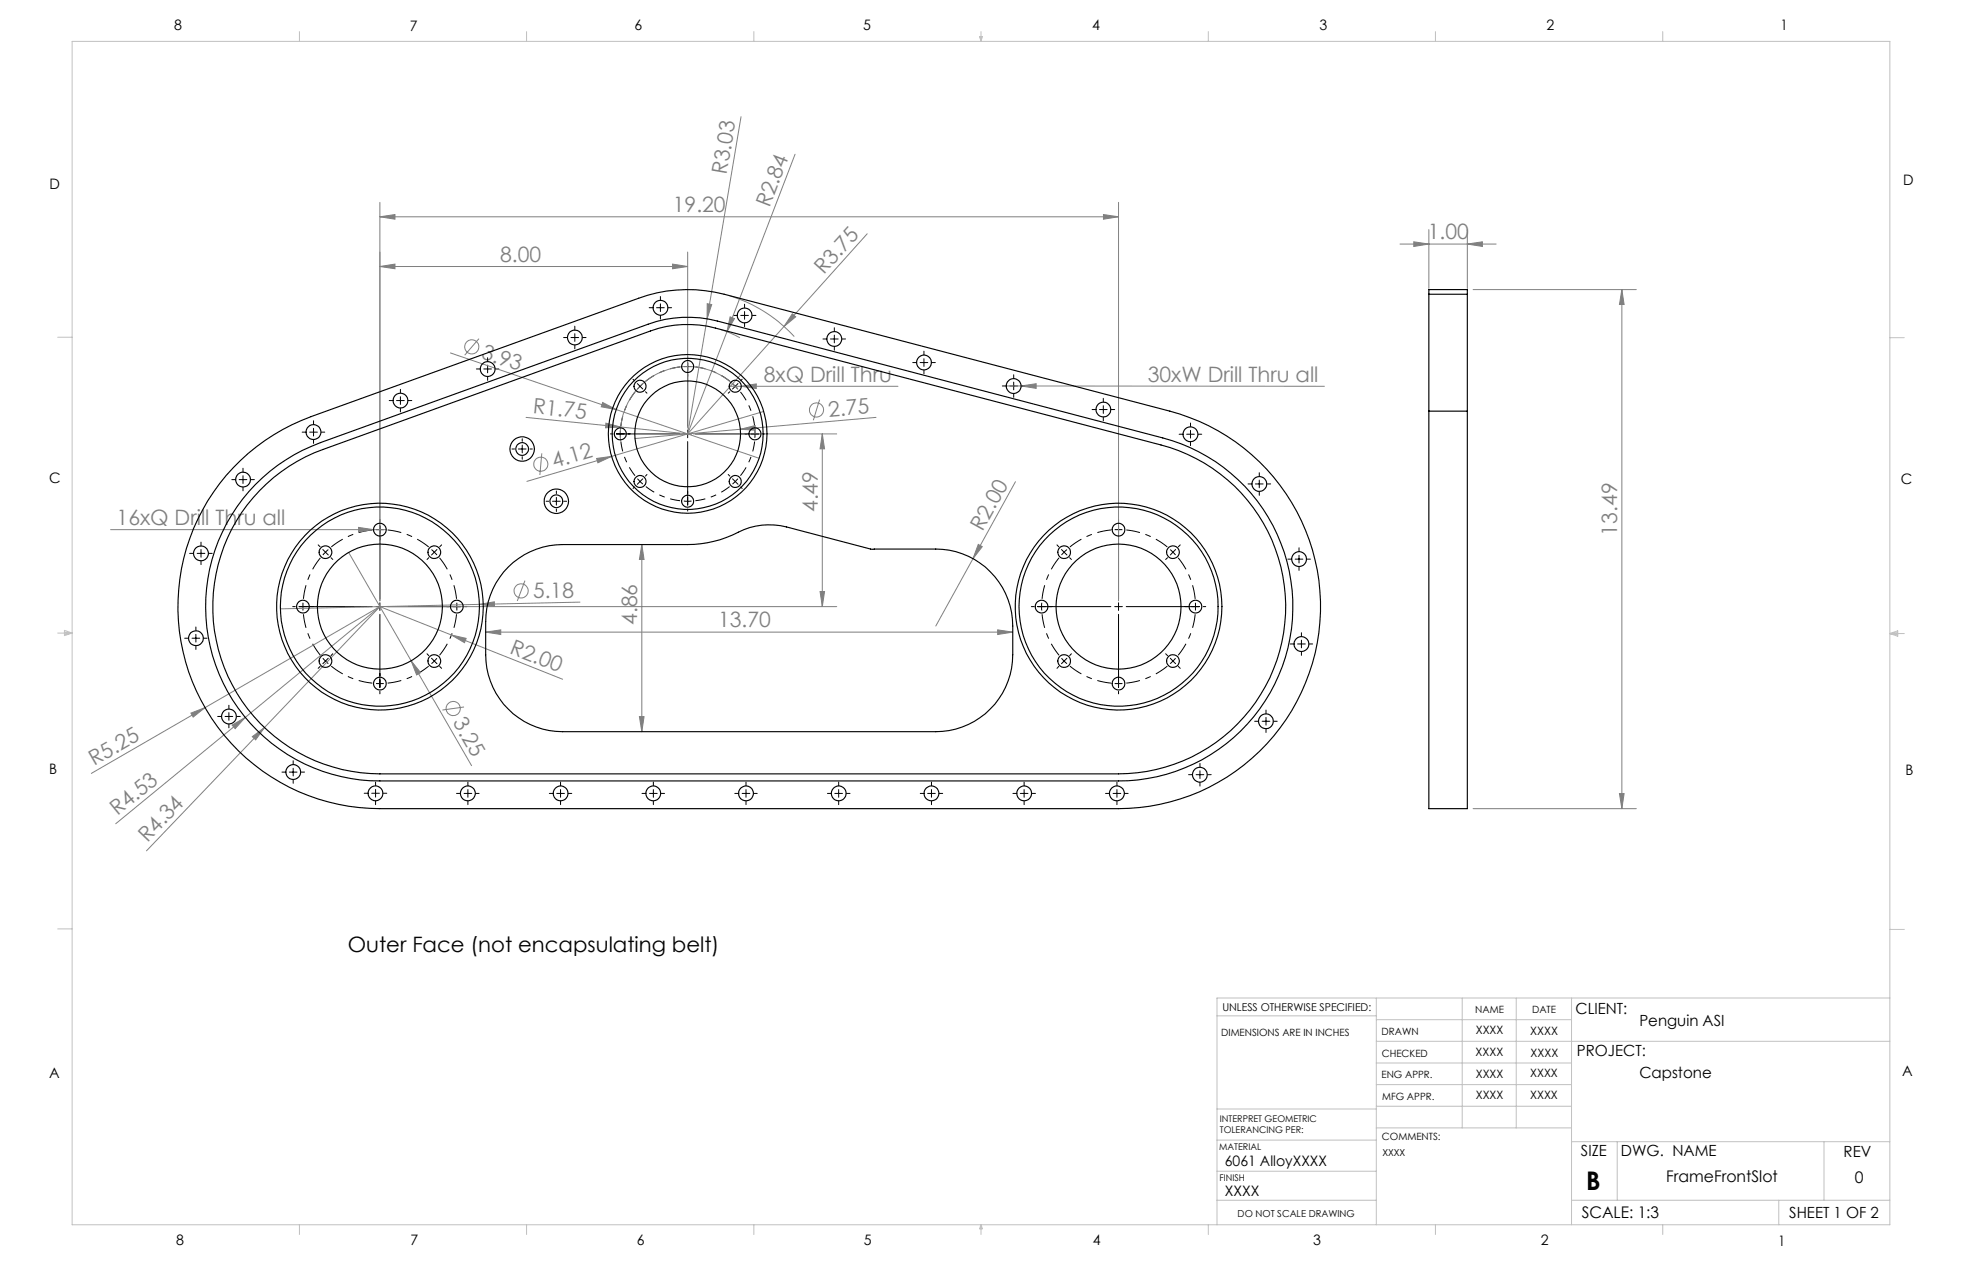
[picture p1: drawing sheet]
<svg xmlns="http://www.w3.org/2000/svg" width="432mm" height="279mm" viewBox="0 0 432 279" stroke-linecap="round" stroke-linejoin="round" font-family="sans-serif">
<g fill="none" stroke="#808080" stroke-width=".22">
<path d="M163.1 25.7l-7.5 44.5M175 33.9l-15 39.1M83.6 58.6l3.3-.5v1zM83.6 47.7l3.3-.5v1zM83.6 44.5v87.7M83.6 58.6h67.7M83.6 47.7h162.6M148 58.1l3.3 .5-3.3 .5zM151.3 55.5v38.7M190.9 51.4l-18.4 20.4M242.9 47.2l3.3 .5-3.3 .5zM246.2 44.5v87.7"/>
<path d="M308.1 53.7h21.2M311.2 53.2l3.3 .5-3.3 .5zM314.5 50.5v13M322.9 53.7l3.3-.5v1zM322.9 50.5v13M99.1 77.6l68 23.2M105.4 74.5l-3.1 3.6M155.6 70.2l-4.3 25.3M155.6 66.8l1 .2-1 3.2zM158.7 72.5l2.1 .8 2 1M160 73l-8.7 22.5M160.6 65.1a32 32 0 0 1 14.2 8.9"/>
<path d="M160.7 69.7l.9 .4-1.6 2.9zM172.5 71.8l-21.2 23.7M174.4 69l.7 .7-2.6 2.1zM324.2 63.7h35.9M356.9 63.7l.5 3.3h-1zM356.9 63.7v114.2M115.8 91.8l20.8 2.1M119.2 99.7l-.4 4.8M132.6 88.5l3 1.6-3.3-.6zM133.3 93.1l3.3 .8-3.3 .2zM136.6 93.9l14.7 1.6M152.6 95.5h31.5"/>
<path d="M160.5 85h37.1M162.4 85.7a14.8 14.8 0 0 0-17.1-3.8 14.8 14.8 0 0 0-8.7 15.2M162.9 94.4l3.3-.8 .1 1.1zM162.9 94.4l-23.2 2.1M163.1 85l3.3-.5v1zM168.1 90.5l-52.1 15.4M180.4 87.9l-1.4 4.6M181 95.5l.5 3.2h-1zM181 95.5v38M192.8 91.8l-29.9 2.6M221.4 84.9h3.3M224.7 84.9l3.3-.5v1z"/>
<path d="M224.7 84.9l66.8 .1M24.3 116.5h60.7M78.9 116l3.3 .5-3.3 .5zM131.3 100.9l3.3-.5-3 1.4zM141.3 119.8l.4 3.3h-1zM141.3 119.8v41.2M215.3 119.8l.9 .5-2.1 2.6zM223.5 106l-17.5 31.7M76.7 121.5l27.1 47M83.6 133.5l-38.5 22.2M83.6 133.5l-29.6 24.3M83.6 133.5l-25.4 26.6"/>
<path d="M83.6 133.5l15.7 6.2M84.9 133.5h99.2M99.3 139.7l3.3 .7-.4 1zM99.3 139.7l24.5 9.7M105.5 133l3.3-.6v1zM105.5 133l-43.8 .9M106.9 139.1l3.3-.5v1zM106.9 139.1h116M115.5 127.7l-1.7 4.5M127.6 132.5l-22.1 .5M180.5 130.1h1l-.5 3.4zM219.6 138.6l3.3 .5-3.3 .5z"/>
<path d="M42 156.9l3.1-1.2-2.6 2.1zM45.1 155.7l-25 14.4M51.1 159.5l2.9-1.7-2.2 2.5zM54 157.8l-28.5 23.4M90.5 145.4l2.1 2.6-.9 .5zM102.1 155.5l-4.7 .7M140.7 157.7h1l-.4 3.3zM55.5 162.1l2.7-2-1.9 2.7zM58.2 160.1l-26 27.1M324.2 177.9h35.9M356.4 174.6h1l-.5 3.3z"/>
<circle cx="103.8" cy="76.3" r="1.56"/>
<circle cx="179.7" cy="90.2" r="1.56"/>
<circle cx="119" cy="102.1" r="1.56"/>
<circle cx="114.7" cy="130" r="1.56"/>
<circle cx="99.7" cy="155.9" r="1.56"/>
</g>
<g fill="none" stroke="#000" stroke-width=".22" stroke-dasharray="15.2 1.3 1.3 1.3" stroke-dashoffset="12.2" stroke-linecap="butt">
<path d="M81.9 116.6a16.9 16.9 0 0 0-9 3.7M244.5 116.6a16.9 16.9 0 0 0-9 3.7M66.8 135.1a16.9 16.9 0 0 0 3.7 9.1M70.5 122.7a16.9 16.9 0 0 0-3.7 9M94.3 120.3a16.9 16.9 0 0 0-9-3.7M100.5 131.7a16.9 16.9 0 0 0-3.8-9M229.3 135.1a16.9 16.9 0 0 0 3.8 9.1M233.1 122.7a16.9 16.9 0 0 0-3.8 9M256.9 120.3a16.9 16.9 0 0 0-9-3.7M263 131.7a16.9 16.9 0 0 0-3.7-9M72.9 146.5a16.9 16.9 0 0 0 9 3.8M85.3 150.3a16.9 16.9 0 0 0 9-3.8"/>
<path d="M96.7 144.2a16.9 16.9 0 0 0 3.8-9.1M235.5 146.5a16.9 16.9 0 0 0 9 3.8M247.9 150.3a16.9 16.9 0 0 0 9-3.8M259.3 144.2a16.9 16.9 0 0 0 3.7-9.1"/>
</g>
<path d="M136.6 97.1l.5 2.2 .7 2.1 1 1.9 1 1.4M139.8 86.2l-1.3 1.8-.9 2-.5 1.6-.5 2.1M149.7 80.7l-1.7 .3-2.1 .6-1.9 1-1.9 1.2M160.6 83.8l-1.4-.9-1.9-1-2.1-.8-2.2-.4M166.1 93.7l-.3-1.6-.6-2.1-1-2-1.2-1.8M142.1 107l1.4 1 1.9 1 2.1 .7 2.2 .5M153 110.2l1.7-.3 2.1-.7 2-.9 1.8-1.3M163 104.7l.9-1.4 1-1.9 .8-2.1 .4-2.2" fill="none" stroke="#000" stroke-width=".22" stroke-dasharray="15.2 1.3 1.3 1.3" stroke-dashoffset="13" stroke-linecap="butt"/>
<g fill="none" stroke="#000" stroke-width=".22">
<path d="M107.3 78.7v.8M124 74.3h.8M125.7 74.3h1.7M126.5 71.8v.8M126.5 73.4v1.7M126.5 76v.7M128.2 74.3h.8M142.9 67.7h.8M144.5 67.7h1.7M145.3 65.2v.8M145.3 66.9v1.6M145.3 69.4v.8"/>
<path d="M147 67.7h.8M151.3 78.5v.5M151.3 79.8v14M161.4 69.4h.8M163 69.4h1.7M163.9 66.9v.8M163.9 68.5v1.7M163.9 71.1v.8M165.6 69.4h.8M181.1 74.6h.8M182.8 74.6h1.7M183.6 72.1v.8"/>
<path d="M183.6 73.7v1.7M183.6 76.3v.7M185.3 74.6h.8M200.9 79.8h.7M202.5 79.8h1.7M203.3 77.3v.8M203.3 78.9v1.7M205 79.8h.8M66.5 95.1h.8M68.2 95.1h1.6M69 92.6v.8M69 94.2v1.7"/>
<path d="M69 96.8v.7M70.7 95.1h.8M85.7 88.1h.7M87.3 88.1h1.7M88.1 85.7v.7M88.1 87.3v1.7M88.1 89.8v.8M89.8 88.1h.8M104.8 81.2h.8M106.5 81.2h1.7M107.3 80.3v1.7M107.3 82.9v.8"/>
<path d="M109 81.2h.8M112.7 98.8h.5M114.1 98.8h1.7M114.9 96.5v.6M114.9 97.9v1.7M116.6 98.8h.6M134.3 95.5h.5M135.7 95.5h13.9M136.6 94.6v1.7M139.3 83.4l.4 .4M140.3 84.4l1.2 1.2M141.5 84.4l-1.2 1.2"/>
<path d="M142.1 86.2l.3 .3M150.5 80.7h1.7M150.5 95.5h1.7M151.3 94.6v1.7M151.3 97.2v13.9M153 95.5h14M160.6 86.2l-.3 .3M161.2 84.4l1.2 1.2M162.4 84.4l-1.2 1.2M163.3 83.4l-.3 .4M166.1 94.6v1.7M167.9 95.5h.4"/>
<path d="M203.3 81.5v.7M220.6 84.9h.8M222.2 84.9h1.7M223.1 82.4v.8M223.1 84.1v1.7M223.1 86.6v.8M224.8 84.9h.8M240.3 90.1h.8M242 90.1h1.7M242.8 87.6v.8M242.8 89.3v1.6M242.8 91.8v.8"/>
<path d="M244.5 90.1h.8M259.5 95.5h.8M261.2 95.5h1.7M262 93.1v.7M262 94.7v1.7M262 97.2v.8M263.7 95.5h.8M44.2 119.3v.8M51 105.5h.8M52.6 105.5h1.7M53.5 103v.8M53.5 104.7v1.7"/>
<path d="M53.5 107.2v.8M55.2 105.5h.8M70 119.9l.4 .4M82.8 116.6h1.7M83.6 114.3v.5M83.6 115.7v16.1M97.2 119.9l-.4 .4M114.9 100.5v.5M120.2 110.3h.6M121.6 110.3h1.7M122.4 108v.6M122.4 109.4v1.7"/>
<path d="M122.4 112v.5M124.1 110.3h.6M139.7 107.1l-.4 .4M140.3 105.3l1.2 1.2M141.5 105.3l-1.2 1.2M142.4 104.4l-.3 .3M150.5 110.2h1.7M151.3 112v.4M160.3 104.4l.3 .3M161.2 105.3l1.2 1.2M162.4 105.3l-1.2 1.2M163 107.1l.3 .4"/>
<path d="M232.6 119.9l.4 .4M245.3 116.6h1.7M246.2 114.3v.5M246.2 115.7v16.1M259.8 119.9l-.5 .4M274.7 106.5h.7M276.3 106.5h1.7M277.1 104v.8M277.1 105.6v1.7M277.1 108.2v.8M278.8 106.5h.8M41.7 121.7h.8"/>
<path d="M43.1 137.9v.8M43.1 139.6v1.7M43.4 121.7h1.7M44.2 120.9v1.7M44.2 123.4v.8M45.9 121.7h.8M64.4 133.5h.6M65.8 133.5h16.1M66.7 132.6v1.7M71 120.9l1.2 1.2M72.2 120.9l-1.2 1.2M72.8 122.7l.4 .4"/>
<path d="M82.8 133.5h1.7M83.6 132.6v1.7M83.6 135.1v16.1M85.3 133.5h16.1M94.4 122.7l-.4 .4M95 120.9l1.2 1.2M96.2 120.9l-1.2 1.2M100.5 132.6v1.7M102.2 133.5h.6M227 133.5h.5M228.4 133.5h16.1M229.3 132.6v1.7"/>
<path d="M233.6 120.9l1.2 1.2M234.8 120.9l-1.2 1.2M235.4 122.7l.4 .4M245.3 133.5h1.7M246.2 132.6v1.7M246.2 135.1v16.1M247.9 133.5h16M257 122.7l-.5 .4M257.5 120.9l.6 .6M258.1 121.5l.6 .6M258.1 121.5l-.5 .6M258.7 120.9l-.6 .6"/>
<path d="M263.1 132.6v1.7M264.8 133.5h.6M283.4 123h.8M285 123h1.7M285.9 120.5v.8M285.9 122.2v1.7M285.9 124.7v.8M286.4 139.2v.8M287.6 123h.8M40.6 140.4h.8M42.3 140.4h1.7M43.1 142.1v.8"/>
<path d="M44.8 140.4h.8M47.9 157.6h.8M49.5 157.6h1.7M50.4 155.2v.7M50.4 156.8v1.7M50.4 159.3v.8M52.1 157.6h.8M70.4 146.6l-.4 .4M71 144.8l1.2 1.2M72.2 144.8l-1.2 1.2M73.2 143.8l-.4 .5M82.8 150.4h1.7"/>
<path d="M83.6 152.1v.5M94 143.8l.4 .5M95 144.8l1.2 1.2M96.2 144.8l-1.2 1.2M96.8 146.6l.4 .4M233 146.6l-.4 .4M233.6 144.8l1.2 1.2M234.8 144.8l-1.2 1.2M235.8 143.8l-.4 .5M245.3 150.4h1.7M246.2 152.1v.5M256.5 143.8l.5 .5"/>
<path d="M257.6 144.8l.5 .6M258.1 145.4l-.6 .6M258.1 145.4l.6 .6M258.7 144.8l-.6 .6M259.3 146.6l.5 .4M276.1 158.7h.8M277.8 158.7h1.7M278.6 156.2v.8M278.6 157.8v1.7M280.3 158.7h.8M284 141.7h.7M285.6 141.7h1.7"/>
<path d="M286.4 140.8v1.7M286.4 143.4v.8M288.1 141.7h.8M62.1 169.9h.7M63.7 169.9h1.7M64.5 167.4v.8M64.5 169v1.7M64.5 171.6v.7M66.2 169.9h.8M80.2 174.5h.8M81.8 174.5h1.7M82.7 172v.8"/>
<path d="M82.7 173.7v1.7M82.7 176.2v.8M84.3 174.5h.8M100.5 174.6h.8M102.1 174.6h1.7M103 172v.9M103 173.7v1.7M103 176.2v.8M104.7 174.6h.7M120.9 174.6h.8M122.5 174.6h1.7M123.4 172v.9"/>
<path d="M123.4 173.7v1.7M123.4 176.2v.8M125.1 174.6h.7M141.3 174.6h.8M142.9 174.6h1.7M143.8 172v.9M143.8 173.7v1.7M143.8 176.2v.8M145.5 174.6h.8M161.7 174.6h.8M163.3 174.6h1.7M164.2 172v.9"/>
<path d="M164.2 173.7v1.7M164.2 176.2v.8M165.9 174.6h.8M182.1 174.6h.8M183.7 174.6h1.7M184.6 172v.9M184.6 173.7v1.7M184.6 176.2v.8M186.3 174.6h.8M202.5 174.6h.8M204.2 174.6h1.6M205 172v.9"/>
<path d="M205 173.7v1.7M205 176.2v.8M206.7 174.6h.8M222.9 174.6h.8M224.5 174.6h1.7M225.4 172v.9M225.4 173.7v1.7M225.4 176.2v.8M227.1 174.6h.8M243.3 174.6h.8M245 174.6h1.7M245.8 172v.9"/>
<path d="M245.8 173.7v1.7M245.8 176.2v.8M247.5 174.6h.8M261.6 170.4h.8M263.2 170.4h1.7M264.1 168v.7M264.1 169.6v1.7M264.1 172.1v.8M265.8 170.4h.8M278.6 160.4v.7"/>
</g>
<g fill="none" stroke="#c0c0c0" stroke-width=".22">
<path d="M15.9 9.1h400v260.4h-400zM65.9 6.9v2.2M115.9 6.9v2.2M165.9 6.9v2.2M215.6 8h.6l-.3 1.1zM215.7 8l.2 1.1M215.9 6.9v2.2M216 8l-.1 1.1M265.9 6.9v2.2M315.9 6.9v2.2M365.9 6.9v2.2M12.7 74.2h3.2"/>
<path d="M415.9 74.3h3.2M12.7 139.3h3.2M14.2 139.1l1.7 .2M14.2 138.7l1.7 .6-1.7 .5zM15.9 139.3l-1.7 .3M415.9 139.4h3.2M415.9 139.4l1.8-.6v1.2zM415.9 139.4l1.8 .3M417.7 139.2l-1.8 .2M12.7 204.4h3.2M302.9 219.6v49.9M321.8 219.6v28.5"/>
<path d="M333.7 219.6v28.5M345.9 219.6v49.9M415.9 204.5h3.2M415.9 219.6h-148.1v49.9M267.8 223.5h35.1M302.9 229.1h113M302.9 233.9h43M302.9 224.3h43M302.9 238.6h43M267.8 257.7h35.1M267.8 250.8h35.1M267.8 244h35.1"/>
<path d="M302.9 248.1h43M302.9 243.4h43M345.9 251.2h70M355.9 251.2v12.9M401.4 251.2v12.9M65.9 269.5v2.1M115.9 269.5v2.1M165.9 269.5v2.1M215.9 269.5v2.1M215.9 269.5l.3 .8h-.6zM265.9 269.5v2.1M267.8 264.1h35.1"/>
<path d="M315.9 269.5v2.1M345.9 264.1h70M365.9 269.5v2.1M391.5 264.1v5.4"/>
</g>
<g fill="#808080">
<path d="M132.6 88.5l3 1.6-3.3-.6z"/>
<path d="M133.4 93.1l3.2 .8-3.3 .2z"/>
<path d="M78.9 116l3.3 .5-3.3 .5z"/>
<path d="M105.5 133l3.3-.6v1z"/>
<path d="M162.9 94.4l3.3-.8 .1 1.1z"/>
<path d="M131.3 100.9l3.3-.5-3 1.4z"/>
<path d="M42 156.9l3.1-1.2-2.6 2.1z"/>
<path d="M51.1 159.5l2.9-1.7-2.2 2.5z"/>
<path d="M55.5 162.1l2.7-2-1.9 2.7z"/>
<path d="M174.4 69l.7 .7-2.6 2.1z"/>
<path d="M215.3 119.8l.9 .5-2.1 2.6z"/>
<path d="M160.7 69.7l.9 .4-1.6 2.9z"/>
<path d="M155.6 66.8l1 .2-1 3.2z"/>
<path d="M90.5 145.4l2.1 2.6-.9 .5z"/>
<path d="M99.3 139.7l3.3 .7-.4 1z"/>
<path d="M224.7 84.9l3.3-.5v1z"/>
<path d="M163.1 85l3.3-.5v1z"/>
<path d="M219.6 138.6l3.3 .5-3.3 .5zM106.9 139.1l3.3-.5v1zM148 58.1l3.3 .5-3.3 .5zM83.6 58.6l3.3-.5v1z"/>
<path d="M83.6 47.7l3.3-.5v1zM242.9 47.2l3.3 .5-3.3 .5z"/>
<path d="M141.3 119.8l.4 3.3h-1zM140.7 157.7h1l-.4 3.3zM181 95.5l.5 3.2h-1zM180.5 130.1h1l-.5 3.4zM356.9 63.7l.5 3.3h-1zM356.4 174.6h1l-.5 3.3z"/>
<path d="M311.2 53.2l3.3 .5-3.3 .5zM322.9 53.7l3.3-.5v1z"/>
</g>
<g fill="none" stroke="#000" stroke-width=".25">
<path d="M314.5 64.7v-1h8.4v1M314.5 64.7h8.4M314.5 64.7v25.8M322.9 64.7v25.8M314.5 90.5v87.4h8.4v-87.4M314.5 90.5h8.4M51.3 102.9a44.6 44.6 0 0 1 17.2-11.2l72-26.1a31.9 31.9 0 0 1 18.9-.9l98.1 25.8a44.5 44.5 0 0 1 32.8 48.6 44.5 44.5 0 0 1-44.1 38.8h-162.6a44.4 44.4 0 0 1-40.8-26.9 44.4 44.4 0 0 1 8.5-48.1zM56.2 106.6a39.2 39.2 0 0 1 14.4-9.2l72-26.1a25.5 25.5 0 0 1 15.3-.7l98 25.7a38.4 38.4 0 0 1 28.3 42.1 38.4 38.4 0 0 1-38 33.4h-162.6a38.3 38.3 0 0 1-35.4-23.5 38.3 38.3 0 0 1 8-41.7zM57.2 107.9a36.4 36.4 0 0 1 13.9-9l72.1-26.1a23.9 23.9 0 0 1 14.2-.6l98.1 25.7a36.8 36.8 0 0 1 27.1 40.3 36.8 36.8 0 0 1-36.4 32.1h-162.6a36.8 36.8 0 0 1-33.9-22.5 36.8 36.8 0 0 1 7.5-39.9zM111.9 124.7a17 17 0 0 1 11.9-4.9h27.5a26.1 26.1 0 0 0 12.4-3.3 15 15 0 0 1 9.4-.6l18.6 4.9h14.3a17 17 0 0 1 16.9 16.9 33.6 33.6 0 0 1-.6 10.7 16.9 16.9 0 0 1-16.3 12.6h-82.2a17 17 0 0 1-16.9-17v-7.3a17 17 0 0 1 5-12z"/>
<circle cx="126.5" cy="74.3" r="1.64"/>
<circle cx="145.4" cy="67.7" r="1.63"/>
<circle cx="163.9" cy="69.4" r="1.63"/>
<circle cx="183.6" cy="74.6" r="1.64"/>
<circle cx="203.3" cy="79.7" r="1.63"/>
<circle cx="69" cy="95.1" r="1.64"/>
<circle cx="88.1" cy="88.1" r="1.63"/>
<circle cx="107.3" cy="81.2" r="1.63"/>
<circle cx="114.9" cy="98.8" r="1.4"/>
<circle cx="114.9" cy="98.8" r="2.7"/>
<circle cx="136.5" cy="95.4" r="1.33"/>
<circle cx="140.9" cy="85" r="1.33"/>
<circle cx="151.3" cy="80.6" r="1.33"/>
<circle cx="151.3" cy="95.5" r="16.6"/>
<circle cx="151.3" cy="95.5" r="11.6"/>
<circle cx="151.4" cy="95.5" r="17.5"/>
<circle cx="161.8" cy="85" r="1.33"/>
<circle cx="166.1" cy="95.4" r="1.33"/>
<circle cx="223.1" cy="84.9" r="1.63"/>
<circle cx="242.8" cy="90.1" r="1.64"/>
<circle cx="262" cy="95.5" r="1.63"/>
<circle cx="53.5" cy="105.5" r="1.64"/>
<circle cx="83.6" cy="116.5" r="1.41"/>
<circle cx="122.4" cy="110.3" r="2.68"/>
<circle cx="122.5" cy="110.3" r="1.41"/>
<circle cx="140.9" cy="105.9" r="1.33"/>
<circle cx="151.3" cy="110.3" r="1.33"/>
<circle cx="161.8" cy="105.9" r="1.33"/>
<circle cx="246.2" cy="116.5" r="1.41"/>
<circle cx="277.1" cy="106.5" r="1.63"/>
<circle cx="44.2" cy="121.7" r="1.64"/>
<circle cx="66.7" cy="133.5" r="1.41"/>
<circle cx="71.6" cy="121.5" r="1.4"/>
<circle cx="83.6" cy="133.5" r="13.8"/>
<circle cx="83.6" cy="133.5" r="21.9"/>
<circle cx="83.6" cy="133.5" r="22.7"/>
<circle cx="95.6" cy="121.5" r="1.4"/>
<circle cx="100.5" cy="133.5" r="1.41"/>
<circle cx="229.2" cy="133.5" r="1.41"/>
<circle cx="234.2" cy="121.5" r="1.41"/>
<circle cx="246.2" cy="133.5" r="13.8"/>
<circle cx="246.2" cy="133.5" r="21.9"/>
<circle cx="246.2" cy="133.5" r="22.7"/>
<circle cx="258.1" cy="121.5" r="1.4"/>
<circle cx="263.1" cy="133.5" r="1.41"/>
<circle cx="285.9" cy="123" r="1.64"/>
<circle cx="43.1" cy="140.4" r="1.64"/>
<circle cx="50.4" cy="157.6" r="1.63"/>
<circle cx="71.6" cy="145.4" r="1.4"/>
<circle cx="83.6" cy="150.4" r="1.41"/>
<circle cx="95.6" cy="145.4" r="1.4"/>
<circle cx="234.2" cy="145.4" r="1.41"/>
<circle cx="246.2" cy="150.4" r="1.41"/>
<circle cx="258.1" cy="145.4" r="1.4"/>
<circle cx="278.6" cy="158.7" r="1.64"/>
<circle cx="286.4" cy="141.7" r="1.63"/>
<circle cx="64.5" cy="169.8" r="1.63"/>
<circle cx="82.6" cy="174.5" r="1.63"/>
<circle cx="103" cy="174.5" r="1.64"/>
<circle cx="123.4" cy="174.5" r="1.64"/>
<circle cx="143.8" cy="174.5" r="1.64"/>
<circle cx="164.2" cy="174.5" r="1.64"/>
<circle cx="184.6" cy="174.5" r="1.64"/>
<circle cx="205" cy="174.6" r="1.64"/>
<circle cx="225.4" cy="174.5" r="1.64"/>
<circle cx="245.8" cy="174.5" r="1.64"/>
<circle cx="264.1" cy="170.4" r="1.63"/>
</g>
<text font-size="5.6" x="349.1" y="261.7">B</text>
<g font-size="4.7" fill="#808080">
<text x="159.9" y="38.5" transform="rotate(-80 159.9 38.5)">R3.03</text>
<text x="148.1" y="46.7">19.20</text>
<text x="169.3" y="45.9" transform="rotate(-69 169.3 45.9)">R2.84</text>
<text x="314.2" y="52.7">1.00</text>
<text x="110.1" y="57.6">8.00</text>
<text x="181.3" y="60.5" transform="rotate(-48 181.3 60.5)">R3.75</text>
<text x="105.7" y="78.7" transform="rotate(19 105.7 78.7)">3.93</text>
<text x="168.1" y="84">8xQ Drill Thru</text>
<text x="252.6" y="83.9">30xW Drill Thru all</text>
<text x="117.2" y="90.9" transform="rotate(6 117.2 90.9)">R1.75</text>
<text x="182.4" y="91.6" transform="rotate(-5 182.4 91.6)">2.75</text>
<text x="122" y="103" transform="rotate(-16 122 103)">4.12</text>
<text x="180" y="112.7" transform="rotate(-90 180 112.7)">4.49</text>
<text x="25.7" y="115.5">16xQ Drill Thru all</text>
<text x="216.3" y="117" transform="rotate(-61 216.3 117)">R2.00</text>
<text x="355.9" y="117.8" transform="rotate(-90 355.9 117.8)">13.49</text>
<text x="117.3" y="131.6" transform="rotate(-1 117.3 131.6)">5.18</text>
<text x="140.3" y="137.5" transform="rotate(-90 140.3 137.5)">4.86</text>
<text x="112" y="143.6" transform="rotate(22 112 143.6)">R2.00</text>
<text x="158" y="138">13.70</text>
<text x="99.6" y="158.9" transform="rotate(60 99.6 158.9)">3.25</text>
<text x="20.7" y="168.6" transform="rotate(-30 20.7 168.6)">R5.25</text>
<text x="25.9" y="179.6" transform="rotate(-39 25.9 179.6)">R4.53</text>
<text x="32.4" y="185.5" transform="rotate(-46 32.4 185.5)">R4.34</text>
</g>
<text font-size="4.7" x="76.5" y="209.4">Outer Face (not encapsulating belt)</text>
<g font-size="3.5">
<text x="366.7" y="260">FrameFrontSlot</text>
<text x="408.2" y="260.2">0</text>
<text x="348.1" y="267.9">SCALE: 1:3</text>
</g>
<g font-size="3.4">
<text x="346.8" y="223.1">CLIENT:</text>
<text x="360.8" y="225.8">Penguin ASI</text>
<text x="347.1" y="232.3">PROJECT:</text>
<text x="360.8" y="237.1">Capstone</text>
<text x="347.9" y="254.3">SIZE</text>
<text x="356.7" y="254.4">DWG. NAME</text>
<text x="405.7" y="254.5">REV</text>
<text x="393.8" y="267.9">SHEET 1 OF 2</text>
</g>
<g font-size="3.2">
<text x="38.3" y="6.7">8</text>
<text x="90.2" y="6.7">7</text>
<text x="139.7" y="6.5">6</text>
<text x="190" y="6.5">5</text>
<text x="240.4" y="6.5">4</text>
<text x="290.4" y="6.7">3</text>
<text x="340.4" y="6.5">2</text>
<text x="391.9" y="6.7">1</text>
<text x="10.9" y="41.6">D</text>
<text x="418.9" y="40.7">D</text>
<text x="10.9" y="106.3">C</text>
<text x="418.4" y="106.4">C</text>
<text x="10.8" y="170.2">B</text>
<text x="419.4" y="170.6">B</text>
<text x="10.8" y="237.2">A</text>
<text x="418.6" y="236.8">A</text>
<text x="269.6" y="256.5">6061 AlloyXXXX</text>
<text x="269.6" y="263.2">XXXX</text>
<text x="38.8" y="273.8">8</text>
<text x="90.4" y="273.8">7</text>
<text x="140.2" y="273.8">6</text>
<text x="190.1" y="273.9">5</text>
<text x="240.5" y="273.8">4</text>
<text x="289" y="273.9">3</text>
<text x="339.1" y="273.8">2</text>
<text x="391.4" y="274.1">1</text>
</g>
<g font-size="2.5">
<text x="324.8" y="227.6">XXXX</text>
<text x="336.8" y="227.7">XXXX</text>
<text x="324.8" y="232.3">XXXX</text>
<text x="336.8" y="232.5">XXXX</text>
<text x="324.8" y="237.1">XXXX</text>
<text x="336.8" y="237">XXXX</text>
<text x="324.8" y="241.9">XXXX</text>
<text x="336.8" y="241.8">XXXX</text>
</g>
<text font-size="2.4" x="269" y="222.4">UNLESS OTHERWISE SPECIFIED:</text>
<g font-size="2.2">
<text x="268.8" y="228">DIMENSIONS ARE IN INCHES</text>
<text x="304.1" y="227.7">DRAWN</text>
<text x="324.7" y="222.9">NAME</text>
<text x="337.2" y="222.9">DATE</text>
<text x="304.1" y="232.6">CHECKED</text>
<text x="304" y="237.2">ENG APPR.</text>
<text x="304.2" y="241.9">MFG APPR.</text>
<text x="304.1" y="250.9">COMMENTS:</text>
</g>
<g font-size="2.1">
<text x="304.2" y="254.3">XXXX</text>
<text x="272.4" y="267.8">DO NOT SCALE DRAWING</text>
</g>
<g font-size="2">
<text x="268.5" y="246.8">INTERPRET GEOMETRIC</text>
<text x="268.5" y="249.4">TOLERANCING PER:</text>
<text x="268.3" y="252.9">MATERIAL</text>
<text x="268.4" y="259.7">FINISH</text>
</g>
</svg>
